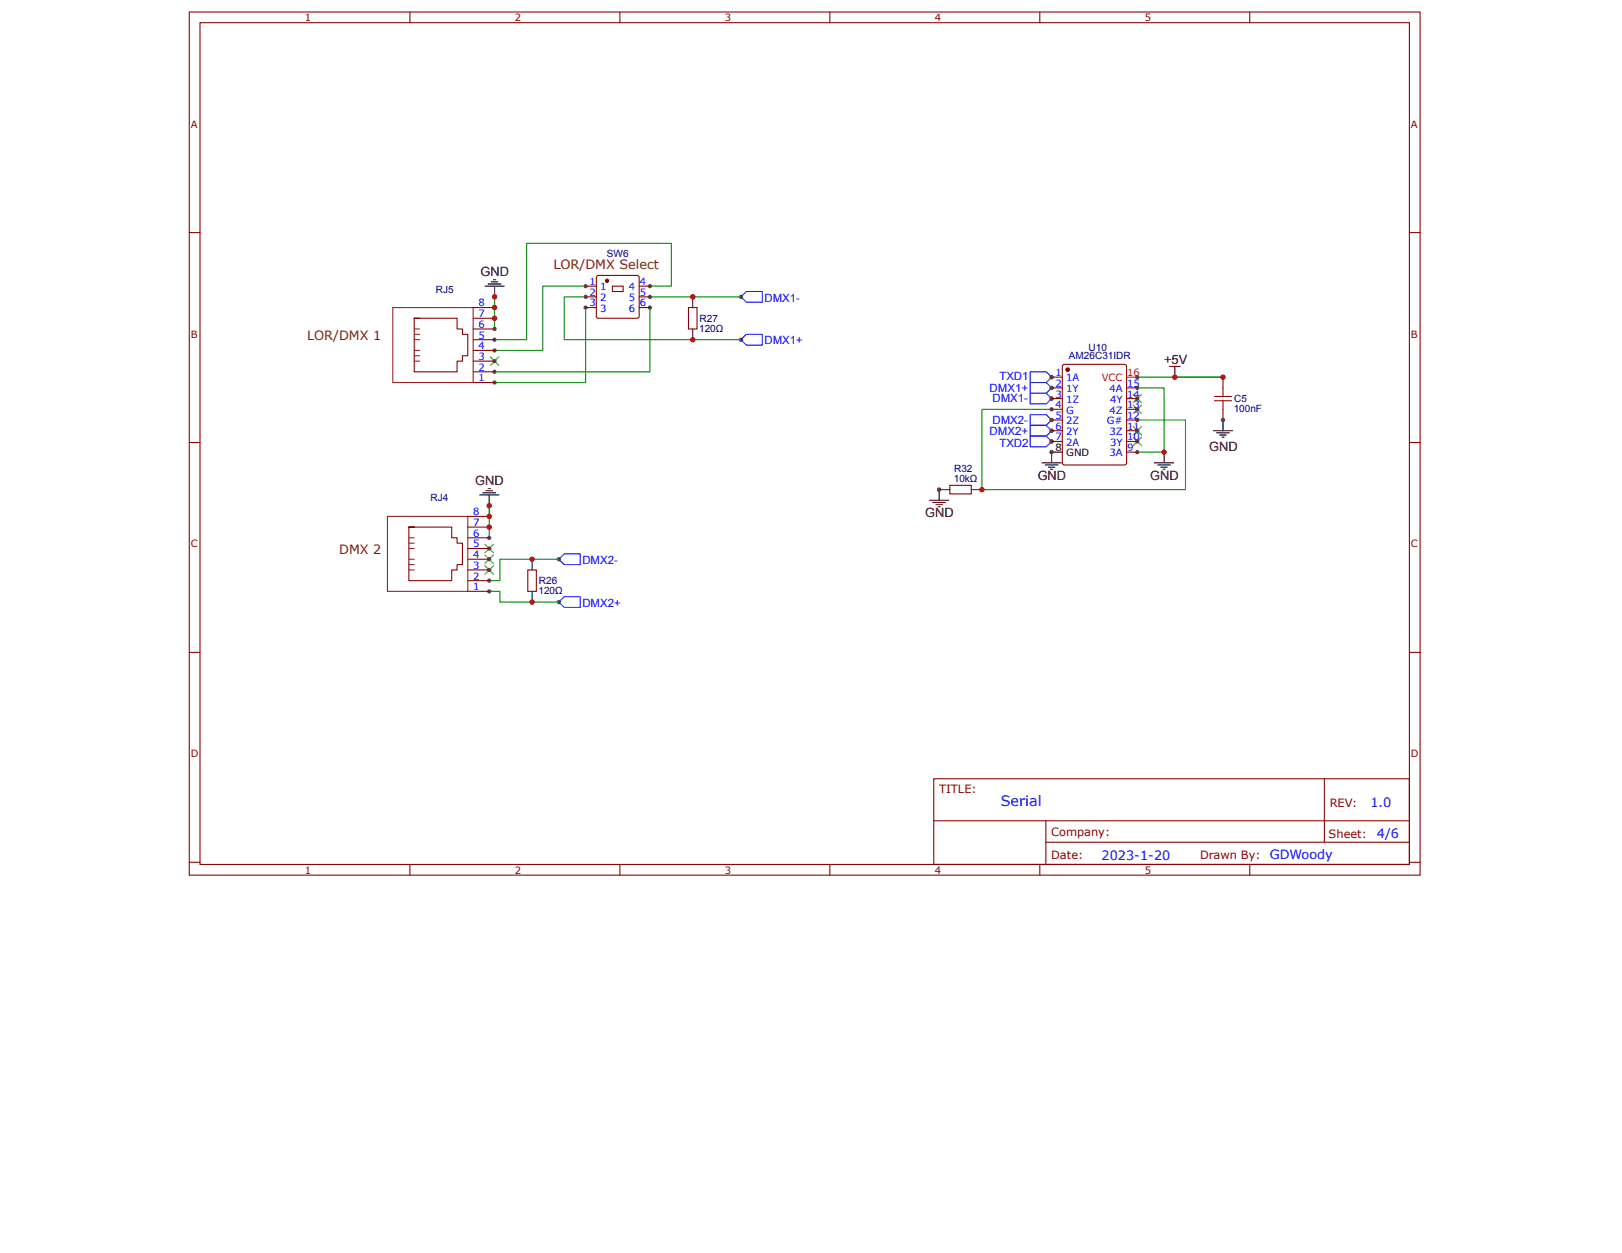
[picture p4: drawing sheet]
<svg xmlns="http://www.w3.org/2000/svg" width="279mm" height="216mm" viewBox="0 0 279 216" stroke-linecap="round" stroke-linejoin="round" font-family="sans-serif">
<g fill="none" stroke="#800" stroke-width=".18">
<path d="M32.6 2.1h212v148.7h-212zM34.4 3.9h208.4v145h-208.4zM70.6 2.1v1.8M106.8 2.1v1.8M142.9 2.1v1.8M179.1 2.1v1.8M215.3 2.1v1.8M32.6 40.1h1.8M242.8 40.1h1.8M32.6 76.2h1.8M242.8 76.2h1.8M32.6 112.4h1.8"/>
<path d="M242.8 112.4h1.8M160.8 134.2h82v14.7h-82zM228.1 134.2v10.9M32.6 148.6h1.8M70.6 148.9v1.9M106.8 148.9v1.9M142.9 148.9v1.9M160.9 141.4h81.8M179.1 148.9v1.9M180.2 145.1h62.5M180.2 141.4v7.4M215.3 148.9v1.9"/>
<path d="M242.8 148.6h1.8"/>
</g>
<circle cx="181.1" cy="65" r=".37" fill="#4f4f4f"/>
<path d="M177.5 64.1h2.7l.9 .9-.9 .9h-2.7z" fill="none" stroke="#00f" stroke-width=".18"/>
<circle cx="181.1" cy="76.1" r=".37" fill="#4f4f4f"/>
<path d="M177.5 75.1h2.7l.9 1-.9 .9h-2.7z" fill="none" stroke="#00f" stroke-width=".18"/>
<circle cx="181.1" cy="66.8" r=".37" fill="#4f4f4f"/>
<path d="M177.5 65.9h2.7l.9 .9-.9 1h-2.7z" fill="none" stroke="#00f" stroke-width=".18"/>
<circle cx="181.1" cy="68.7" r=".37" fill="#4f4f4f"/>
<path d="M177.5 67.8h2.7l.9 .9-.9 .9h-2.7z" fill="none" stroke="#00f" stroke-width=".18"/>
<circle cx="181.1" cy="72.4" r=".37" fill="#4f4f4f"/>
<path d="M177.5 71.4h2.7l.9 1-.9 .9h-2.7z" fill="none" stroke="#00f" stroke-width=".18"/>
<circle cx="181.1" cy="74.2" r=".37" fill="#4f4f4f"/>
<path d="M177.5 73.3h2.7l.9 .9-.9 .9h-2.7z" fill="none" stroke="#00f" stroke-width=".18"/>
<circle cx="127.6" cy="58.5" r=".37" fill="#4f4f4f"/>
<path d="M128.6 57.6h2.7v1.9h-2.7l-1-1z" fill="none" stroke="#00f" stroke-width=".18"/>
<circle cx="127.6" cy="51.2" r=".37" fill="#4f4f4f"/>
<path d="M127.6 51.2l1-1h2.7v1.9h-2.7z" fill="none" stroke="#00f" stroke-width=".18"/>
<circle cx="96.3" cy="103.7" r=".37" fill="#4f4f4f"/>
<path d="M97.2 102.8h2.8v1.9h-2.8l-.9-1z" fill="none" stroke="#00f" stroke-width=".18"/>
<circle cx="96.3" cy="96.4" r=".37" fill="#4f4f4f"/>
<path d="M97.2 95.4h2.8v1.9h-2.8l-.9-.9z" fill="none" stroke="#00f" stroke-width=".18"/>
<path d="M85.2 51.2v5.5" fill="none" stroke="#080" stroke-width=".18"/>
<circle cx="85.2" cy="51.2" r=".37" fill="#4f4f4f"/>
<path d="M83.5 49.3h3.4M84.1 48.9h2.2M84.6 48.6h1.1M85 48.2h.4M85.2 49.3v1.9" fill="none" stroke="#000" stroke-width=".18"/>
<path d="M85.2 51.2v1.8M100.9 51.2h-3.7v7.3h30.4M111.9 51.2h15.7M84.3 87.1v1.9M96.3 96.4h-10.2v3.6h-1.8M84.3 101.9h1.8v1.8h10.2" fill="none" stroke="#080" stroke-width=".18"/>
<g fill="#000">
<path d="M84.5 61.5l1.4 1.5zM85.9 61.5l-1.4 1.5z"/>
<path d="M83.5 93.8l1.5 1.5zM85 93.8l-1.5 1.5z"/>
<path d="M83.5 95.6l1.5 1.5zM85 95.6l-1.5 1.5z"/>
<path d="M83.5 97.5l1.5 1.4zM85 97.5l-1.5 1.4z"/>
</g>
<path d="M84.5 61.5l1.4 1.5M85.9 61.5l-1.4 1.5M83.5 93.8l1.5 1.5M83.5 95.6l1.5 1.5M83.5 97.5l1.5 1.4M85 93.8l-1.5 1.5M85 95.6l-1.5 1.5M85 97.5l-1.5 1.4" fill="none" stroke="#3c3" stroke-width=".18"/>
<circle cx="84.3" cy="87.1" r=".37" fill="#4f4f4f"/>
<path d="M82.6 85.3h3.3M83.2 84.9h2.2M83.7 84.5h1.1M84.1 84.2h.4M84.3 85.3v1.8" fill="none" stroke="#000" stroke-width=".18"/>
<path d="M84.3 87.1v5.6" fill="none" stroke="#080" stroke-width=".18"/>
<circle cx="181.1" cy="77.9" r=".37" fill="#4f4f4f"/>
<path d="M179.5 79.8h3.3M181.1 77.9v1.9M180 80.1h2.3M180.6 80.5h1.1M181 80.9h.3" fill="none" stroke="#000" stroke-width=".18"/>
<path d="M181.1 70.5h-11.9v13.9h35v-12h-8.3M202.4 65h8.3" fill="none" stroke="#080" stroke-width=".18"/>
<circle cx="210.7" cy="72.4" r=".37" fill="#4f4f4f"/>
<path d="M209 74.2h3.3M209.6 74.6h2.2M210.1 75h1.1M210.5 75.3h.4M210.7 72.4v1.8" fill="none" stroke="#000" stroke-width=".18"/>
<circle cx="202.4" cy="65" r=".37" fill="#4f4f4f"/>
<path d="M201.4 63.1h1.9M202.4 63.1v1.9" fill="none" stroke="#000" stroke-width=".18"/>
<path d="M195.9 66.8h4.6v11.1h-4.6M195.9 65h14.8" fill="none" stroke="#080" stroke-width=".18"/>
<circle cx="200.5" cy="77.9" r=".37" fill="#4f4f4f"/>
<path d="M198.9 79.8h3.3M200.5 77.9v1.9M199.4 80.1h2.2M200 80.5h1.1M200.3 80.9h.4" fill="none" stroke="#000" stroke-width=".18"/>
<g fill="#000">
<path d="M195.2 67.9l1.4 1.5zM195.2 69.4l1.4-1.5z"/>
<path d="M195.2 69.8l1.4 1.5zM195.2 71.3l1.4-1.5z"/>
<path d="M195.2 73.5l1.4 1.5zM195.2 75l1.4-1.5z"/>
<path d="M195.2 75.3l1.4 1.5zM195.2 76.8l1.4-1.5z"/>
</g>
<path d="M195.2 67.9l1.4 1.5M195.2 69.8l1.4 1.5M195.2 73.5l1.4 1.5M195.2 75.3l1.4 1.5M196.6 67.9l-1.4 1.5M196.6 69.8l-1.4 1.5M196.6 73.5l-1.4 1.5M196.6 75.3l-1.4 1.5" fill="none" stroke="#3c3" stroke-width=".18"/>
<circle cx="161.8" cy="84.4" r=".37" fill="#4f4f4f"/>
<path d="M160.1 86.2h3.3M160.7 86.6h2.2M161.2 86.9h1.1M161.6 87.3h.4M161.8 84.4v1.8" fill="none" stroke="#000" stroke-width=".18"/>
<path d="M100.9 53v12.9h-15.7M100.9 49.3h-7.4v11.1h-8.3M111.9 53v11.1h-26.7M111.9 49.3h3.7v-7.4h-24.9v16.6h-5.5" fill="none" stroke="#080" stroke-width=".18"/>
<path d="M209.2 68.3h2.9" fill="none" stroke="#a00000" stroke-width=".18"/>
<circle cx="210.7" cy="65" r=".37" fill="#4f4f4f"/>
<path d="M210.7 65v1.8" fill="none" stroke="#800" stroke-width=".18"/>
<path d="M209.2 69h2.9M210.7 69v1.5" fill="none" stroke="#a00000" stroke-width=".18"/>
<circle cx="210.7" cy="72.4" r=".37" fill="#4f4f4f"/>
<path d="M210.7 70.5v1.9" fill="none" stroke="#800" stroke-width=".18"/>
<path d="M210.7 66.8v1.5" fill="none" stroke="#a00000" stroke-width=".18"/>
<circle cx="91.7" cy="103.7" r=".37" fill="#4f4f4f"/>
<path d="M91.7 101.9v1.8" fill="none" stroke="#000" stroke-width=".18"/>
<circle cx="91.7" cy="96.4" r=".37" fill="#4f4f4f"/>
<path d="M91.7 96.4v1.8" fill="none" stroke="#000" stroke-width=".18"/>
<path d="M90.9 98.2h1.5v3.7h-1.5z" fill="none" stroke="#800" stroke-width=".18"/>
<circle cx="119.3" cy="58.5" r=".37" fill="#4f4f4f"/>
<path d="M119.3 56.7v1.8" fill="none" stroke="#000" stroke-width=".18"/>
<circle cx="119.3" cy="51.2" r=".37" fill="#4f4f4f"/>
<path d="M119.3 51.2v1.8" fill="none" stroke="#000" stroke-width=".18"/>
<path d="M118.6 53h1.5v3.7h-1.5z" fill="none" stroke="#800" stroke-width=".18"/>
<circle cx="169.2" cy="84.4" r=".37" fill="#4f4f4f"/>
<path d="M167.3 84.4h1.9" fill="none" stroke="#000" stroke-width=".18"/>
<circle cx="161.8" cy="84.4" r=".37" fill="#4f4f4f"/>
<path d="M161.8 84.4h1.8" fill="none" stroke="#000" stroke-width=".18"/>
<path d="M163.6 83.6h3.7v1.5h-3.7z" fill="none" stroke="#800" stroke-width=".18"/>
<circle cx="183.9" cy="63.7" r=".28" fill="#800"/>
<g fill="none" stroke="#800" stroke-width=".18">
<path d="M183 63l.4-.2h10.3l.3 .2 .1 16.8-.2 .3h-10.5l-.4-.2z"/>
<circle cx="183.9" cy="63.7" r=".28"/>
</g>
<circle cx="183.9" cy="63.7" r=".28" fill="#800"/>
<circle cx="183.9" cy="63.7" r=".28" fill="none" stroke="#800" stroke-width=".18"/>
<circle cx="181.1" cy="65" r=".37" fill="#4f4f4f"/>
<path d="M181.1 65h1.9" fill="none" stroke="#800" stroke-width=".18"/>
<circle cx="181.1" cy="66.8" r=".37" fill="#4f4f4f"/>
<path d="M181.1 66.8h1.9" fill="none" stroke="#800" stroke-width=".18"/>
<circle cx="181.1" cy="68.7" r=".37" fill="#4f4f4f"/>
<path d="M181.1 68.7h1.9" fill="none" stroke="#800" stroke-width=".18"/>
<circle cx="181.1" cy="70.5" r=".37" fill="#4f4f4f"/>
<path d="M181.1 70.5h1.9" fill="none" stroke="#800" stroke-width=".18"/>
<circle cx="181.1" cy="72.4" r=".37" fill="#4f4f4f"/>
<path d="M181.1 72.4h1.9" fill="none" stroke="#800" stroke-width=".18"/>
<circle cx="181.1" cy="74.2" r=".37" fill="#4f4f4f"/>
<path d="M181.1 74.2h1.9" fill="none" stroke="#800" stroke-width=".18"/>
<circle cx="181.1" cy="76.1" r=".37" fill="#4f4f4f"/>
<path d="M181.1 76.1h1.9" fill="none" stroke="#800" stroke-width=".18"/>
<circle cx="181.1" cy="77.9" r=".37" fill="#4f4f4f"/>
<path d="M181.1 77.9h1.9" fill="none" stroke="#000" stroke-width=".18"/>
<circle cx="195.9" cy="77.9" r=".37" fill="#4f4f4f"/>
<path d="M194.1 77.9h1.8" fill="none" stroke="#800" stroke-width=".18"/>
<circle cx="195.9" cy="76.1" r=".37" fill="#4f4f4f"/>
<path d="M194.1 76.1h1.8" fill="none" stroke="#800" stroke-width=".18"/>
<circle cx="195.9" cy="74.2" r=".37" fill="#4f4f4f"/>
<path d="M194.1 74.2h1.8" fill="none" stroke="#800" stroke-width=".18"/>
<circle cx="195.9" cy="72.4" r=".37" fill="#4f4f4f"/>
<path d="M194.1 72.4h1.8" fill="none" stroke="#800" stroke-width=".18"/>
<circle cx="195.9" cy="70.5" r=".37" fill="#4f4f4f"/>
<path d="M194.1 70.5h1.8" fill="none" stroke="#800" stroke-width=".18"/>
<circle cx="195.9" cy="68.7" r=".37" fill="#4f4f4f"/>
<path d="M194.1 68.7h1.8" fill="none" stroke="#800" stroke-width=".18"/>
<circle cx="195.9" cy="66.8" r=".37" fill="#4f4f4f"/>
<path d="M194.1 66.8h1.8" fill="none" stroke="#800" stroke-width=".18"/>
<circle cx="195.9" cy="65" r=".37" fill="#4f4f4f"/>
<path d="M194.1 65h1.8" fill="none" stroke="#f00" stroke-width=".18"/>
<path d="M105.5 49.3h1.8v.9h-1.8z" fill="none" stroke="#800" stroke-width=".18"/>
<circle cx="111.9" cy="53" r=".37" fill="#4f4f4f"/>
<path d="M110.1 53h1.8" fill="none" stroke="#800" stroke-width=".18"/>
<circle cx="111.9" cy="51.2" r=".37" fill="#4f4f4f"/>
<path d="M110.1 51.2h1.8" fill="none" stroke="#800" stroke-width=".18"/>
<circle cx="111.9" cy="49.3" r=".37" fill="#4f4f4f"/>
<path d="M110.1 49.3h1.8" fill="none" stroke="#800" stroke-width=".18"/>
<circle cx="100.9" cy="53" r=".37" fill="#4f4f4f"/>
<path d="M100.9 53h1.8" fill="none" stroke="#800" stroke-width=".18"/>
<circle cx="100.9" cy="51.2" r=".37" fill="#4f4f4f"/>
<path d="M100.9 51.2h1.8" fill="none" stroke="#800" stroke-width=".18"/>
<circle cx="100.9" cy="49.3" r=".37" fill="#4f4f4f"/>
<path d="M100.9 49.3h1.8" fill="none" stroke="#800" stroke-width=".18"/>
<circle cx="104.6" cy="48.4" r=".28" fill="#800"/>
<g fill="none" stroke="#800" stroke-width=".18">
<path d="M102.8 47.6l.3-.1h6.8l.2 .3v6.9l-.4 .1h-6.8l-.2-.3z"/>
<circle cx="104.6" cy="48.4" r=".28"/>
</g>
<path d="M70.4 98.2h1M70.4 97.3h1" fill="none" stroke="#8d2323" stroke-width=".18"/>
<circle cx="84.3" cy="92.7" r=".37" fill="#4f4f4f"/>
<path d="M80.6 92.7h3.7" fill="none" stroke="#800" stroke-width=".18"/>
<circle cx="84.3" cy="94.5" r=".37" fill="#4f4f4f"/>
<path d="M80.6 94.5h3.7" fill="none" stroke="#800" stroke-width=".18"/>
<circle cx="84.3" cy="96.4" r=".37" fill="#4f4f4f"/>
<path d="M80.6 96.4h3.7" fill="none" stroke="#800" stroke-width=".18"/>
<circle cx="84.3" cy="98.2" r=".37" fill="#4f4f4f"/>
<path d="M80.6 98.2h3.7" fill="none" stroke="#800" stroke-width=".18"/>
<circle cx="84.3" cy="100" r=".37" fill="#4f4f4f"/>
<path d="M80.6 100h3.7" fill="none" stroke="#800" stroke-width=".18"/>
<circle cx="84.3" cy="101.9" r=".37" fill="#4f4f4f"/>
<path d="M70.4 90.8v9.2h7.4v-1.8h.9v-.9h1v-3.7h-1v-.9h-.9v-1.9h-7.4h1M80.6 101.9h3.7" fill="none" stroke="#800" stroke-width=".18"/>
<path d="M66.7 89h13.9v12.9h-13.9zM70.4 96.4h1M70.4 94.5h1M70.4 93.6h1M70.4 92.7h1" fill="none" stroke="#8d2323" stroke-width=".18"/>
<circle cx="84.3" cy="90.8" r=".37" fill="#4f4f4f"/>
<path d="M80.6 90.8h3.7" fill="none" stroke="#800" stroke-width=".18"/>
<circle cx="84.3" cy="89" r=".37" fill="#4f4f4f"/>
<path d="M80.6 89h3.7" fill="none" stroke="#800" stroke-width=".18"/>
<path d="M71.4 62.2h.9M71.4 61.3h.9" fill="none" stroke="#8d2323" stroke-width=".18"/>
<circle cx="85.2" cy="56.7" r=".37" fill="#4f4f4f"/>
<path d="M81.5 56.7h3.7" fill="none" stroke="#800" stroke-width=".18"/>
<circle cx="85.2" cy="58.5" r=".37" fill="#4f4f4f"/>
<path d="M81.5 58.5h3.7" fill="none" stroke="#800" stroke-width=".18"/>
<circle cx="85.2" cy="60.4" r=".37" fill="#4f4f4f"/>
<path d="M81.5 60.4h3.7" fill="none" stroke="#800" stroke-width=".18"/>
<circle cx="85.2" cy="62.2" r=".37" fill="#4f4f4f"/>
<path d="M81.5 62.2h3.7" fill="none" stroke="#800" stroke-width=".18"/>
<circle cx="85.2" cy="64.1" r=".37" fill="#4f4f4f"/>
<path d="M81.5 64.1h3.7" fill="none" stroke="#800" stroke-width=".18"/>
<circle cx="85.2" cy="65.9" r=".37" fill="#4f4f4f"/>
<path d="M71.4 54.8v9.3h7.3v-1.9h1v-.9h.9v-3.7h-.9v-.9h-1v-1.9h-7.3h.9M81.5 65.9h3.7" fill="none" stroke="#800" stroke-width=".18"/>
<path d="M67.7 53h13.8v12.9h-13.8zM71.4 58.5h.9M71.4 57.6h.9M71.4 56.7h.9M71.4 60.4h.9" fill="none" stroke="#8d2323" stroke-width=".18"/>
<circle cx="85.2" cy="54.8" r=".37" fill="#4f4f4f"/>
<path d="M81.5 54.8h3.7" fill="none" stroke="#800" stroke-width=".18"/>
<circle cx="85.2" cy="53" r=".37" fill="#4f4f4f"/>
<path d="M81.5 53h3.7" fill="none" stroke="#800" stroke-width=".18"/>
<circle cx="85.2" cy="51.2" r=".37" fill="#4f4f4f"/>
<circle cx="85.2" cy="51.2" r=".46" fill="#c00"/>
<circle cx="84.3" cy="87.1" r=".37" fill="#4f4f4f"/>
<circle cx="84.3" cy="87.1" r=".46" fill="#c00"/>
<circle cx="84.3" cy="89" r=".37" fill="#4f4f4f"/>
<circle cx="84.3" cy="89" r=".46" fill="#c00"/>
<circle cx="202.4" cy="65" r=".37" fill="#4f4f4f"/>
<circle cx="202.4" cy="65" r=".46" fill="#c00"/>
<circle cx="210.7" cy="65" r=".37" fill="#4f4f4f"/>
<circle cx="210.7" cy="65" r=".46" fill="#c00"/>
<circle cx="200.5" cy="77.9" r=".37" fill="#4f4f4f"/>
<circle cx="200.5" cy="77.9" r=".46" fill="#c00"/>
<circle cx="91.7" cy="103.7" r=".37" fill="#4f4f4f"/>
<circle cx="91.7" cy="103.7" r=".46" fill="#c00"/>
<circle cx="91.7" cy="96.4" r=".37" fill="#4f4f4f"/>
<circle cx="91.7" cy="96.4" r=".46" fill="#c00"/>
<circle cx="169.2" cy="84.4" r=".37" fill="#4f4f4f"/>
<circle cx="169.2" cy="84.4" r=".46" fill="#c00"/>
<circle cx="85.2" cy="53" r=".37" fill="#4f4f4f"/>
<circle cx="85.2" cy="53" r=".46" fill="#c00"/>
<circle cx="119.3" cy="58.5" r=".37" fill="#4f4f4f"/>
<circle cx="119.3" cy="58.5" r=".46" fill="#c00"/>
<circle cx="119.3" cy="51.2" r=".37" fill="#4f4f4f"/>
<circle cx="119.3" cy="51.2" r=".46" fill="#c00"/>
<circle cx="84.3" cy="90.8" r=".37" fill="#4f4f4f"/>
<circle cx="84.3" cy="90.8" r=".46" fill="#c00"/>
<circle cx="85.2" cy="54.8" r=".37" fill="#4f4f4f"/>
<circle cx="85.2" cy="54.8" r=".46" fill="#c00"/>
<text font-size="2.5" fill="#00f" x="172.4" y="138.9">Serial</text>
<g font-size="2.2">
<text x="82.8" y="47.6">GND</text>
<text x="200.5" y="62.8">+5V</text>
<text x="208.3" y="77.7">GND</text>
<text x="81.9" y="83.6">GND</text>
<text x="178.7" y="82.7">GND</text>
<text x="198.1" y="82.7">GND</text>
<text x="159.4" y="89.2">GND</text>
</g>
<g font-size="2.2" fill="#630">
<text x="95.3" y="46.4">LOR/DMX Select</text>
<text x="52.9" y="58.5">LOR/DMX 1</text>
<text x="58.4" y="95.4">DMX 2</text>
</g>
<g font-size="2.2" fill="#00f">
<text x="236.1" y="139">1.0</text>
<text x="189.7" y="148.1">2023-1-20</text>
<text x="218.7" y="148.1">GDWoody</text>
<text x="237.2" y="144.4">4/6</text>
</g>
<g font-size="2" fill="#00f">
<text x="131.7" y="52">DMX1-</text>
<text x="131.7" y="59.3">DMX1+</text>
<text x="172.1" y="65.4">TXD1</text>
<text x="170.5" y="67.5">DMX1+</text>
<text x="171" y="69.4">DMX1-</text>
<text x="170.5" y="74.9">DMX2+</text>
<text x="171" y="73">DMX2-</text>
<text x="172.2" y="77">TXD2</text>
<text x="100.3" y="97.2">DMX2-</text>
<text x="100.3" y="104.5">DMX2+</text>
</g>
<g font-size="2" fill="#800">
<text x="161.8" y="136.6">TITLE:</text>
<text x="229.1" y="139">REV:</text>
<text x="181.1" y="148">Date:</text>
<text x="181.1" y="144">Company:</text>
<text x="206.7" y="148.1">Drawn By:</text>
<text x="228.9" y="144.3">Sheet:</text>
</g>
<g font-size="1.7" fill="#800">
<text x="52.5" y="3.6">1</text>
<text x="88.7" y="3.6">2</text>
<text x="124.9" y="3.6">3</text>
<text x="161" y="3.6">4</text>
<text x="197.2" y="3.6">5</text>
<text x="32.9" y="22">A</text>
<text x="243.1" y="22">A</text>
<text x="32.9" y="58.2">B</text>
<text x="243.1" y="58.2">B</text>
<text x="32.9" y="94.3">C</text>
<text x="243.1" y="94.3">C</text>
<text x="32.9" y="130.5">D</text>
<text x="243.1" y="130.5">D</text>
<text x="52.5" y="150.5">1</text>
<text x="88.7" y="150.5">2</text>
<text x="124.9" y="150.5">3</text>
<text x="161" y="150.5">4</text>
<text x="197.2" y="150.5">5</text>
</g>
<g font-size="1.7" fill="#000080">
<text x="104.5" y="44.4">SW6</text>
<text x="75.1" y="50.4">RJ5</text>
<text x="120.4" y="57.1">120Ω</text>
<text x="120.5" y="55.4">R27</text>
<text x="184.1" y="61.9">AM26C31IDR</text>
<text x="187.5" y="60.5">U10</text>
<text x="212.5" y="71">100nF</text>
<text x="212.6" y="69.3">C5</text>
<text x="164.3" y="83.1">10kΩ</text>
<text x="164.4" y="81.4">R32</text>
<text x="74.2" y="86.4">RJ4</text>
<text x="92.8" y="100.6">R26</text>
<text x="92.8" y="102.3">120Ω</text>
</g>
<g font-size="1.7" fill="#00f">
<text x="82.4" y="52.8">8</text>
<text x="101.5" y="52.8">3</text>
<text x="101.5" y="51">2</text>
<text x="101.5" y="49.1">1</text>
<text x="103.4" y="53.7">3</text>
<text x="103.4" y="51.9">2</text>
<text x="103.4" y="50">1</text>
<text x="108.3" y="53.7">6</text>
<text x="108.3" y="51.9">5</text>
<text x="108.3" y="50">4</text>
<text x="110.2" y="52.8">6</text>
<text x="110.2" y="51">5</text>
<text x="110.2" y="49.1">4</text>
<text x="82.4" y="56.5">6</text>
<text x="82.4" y="58.3">5</text>
<text x="82.4" y="54.7">7</text>
<text x="82.4" y="60.2">4</text>
<text x="82.4" y="62">3</text>
<text x="82.4" y="63.9">2</text>
<text x="82.4" y="65.7">1</text>
<text x="181.8" y="64.8">1</text>
<text x="183.7" y="65.7">1A</text>
<text x="181.8" y="66.7">2</text>
<text x="181.8" y="68.5">3</text>
<text x="181.8" y="70.3">4</text>
<text x="183.7" y="67.6">1Y</text>
<text x="183.7" y="69.4">1Z</text>
<text x="183.7" y="71.3">G</text>
<text x="191.1" y="71.3">4Z</text>
<text x="191.1" y="67.6">4A</text>
<text x="191.2" y="69.4">4Y</text>
<text x="194.2" y="70.3">13</text>
<text x="194.2" y="68.5">14</text>
<text x="194.2" y="66.7">15</text>
<text x="181.8" y="72.2">5</text>
<text x="181.8" y="74">6</text>
<text x="181.8" y="75.9">7</text>
<text x="183.7" y="73.1">2Z</text>
<text x="183.7" y="75">2Y</text>
<text x="183.7" y="76.8">2A</text>
<text x="190.6" y="73.1">G#</text>
<text x="191.1" y="75">3Z</text>
<text x="191.2" y="76.8">3Y</text>
<text x="194.2" y="77.7">9</text>
<text x="194.2" y="75.9">10</text>
<text x="194.2" y="74">11</text>
<text x="194.2" y="72.2">12</text>
<text x="191.1" y="78.6">3A</text>
<text x="81.5" y="88.8">8</text>
<text x="81.5" y="92.5">6</text>
<text x="81.5" y="94.3">5</text>
<text x="81.5" y="90.6">7</text>
<text x="81.5" y="96.2">4</text>
<text x="81.5" y="98">3</text>
<text x="81.5" y="99.9">2</text>
<text x="81.5" y="101.7">1</text>
</g>
<g font-size="1.7" fill="#f00">
<text x="189.8" y="65.7">VCC</text>
<text x="194.2" y="64.8">16</text>
</g>
<g font-size="1.7">
<text x="181.8" y="77.7">8</text>
<text x="183.7" y="78.6">GND</text>
</g>
</svg>
